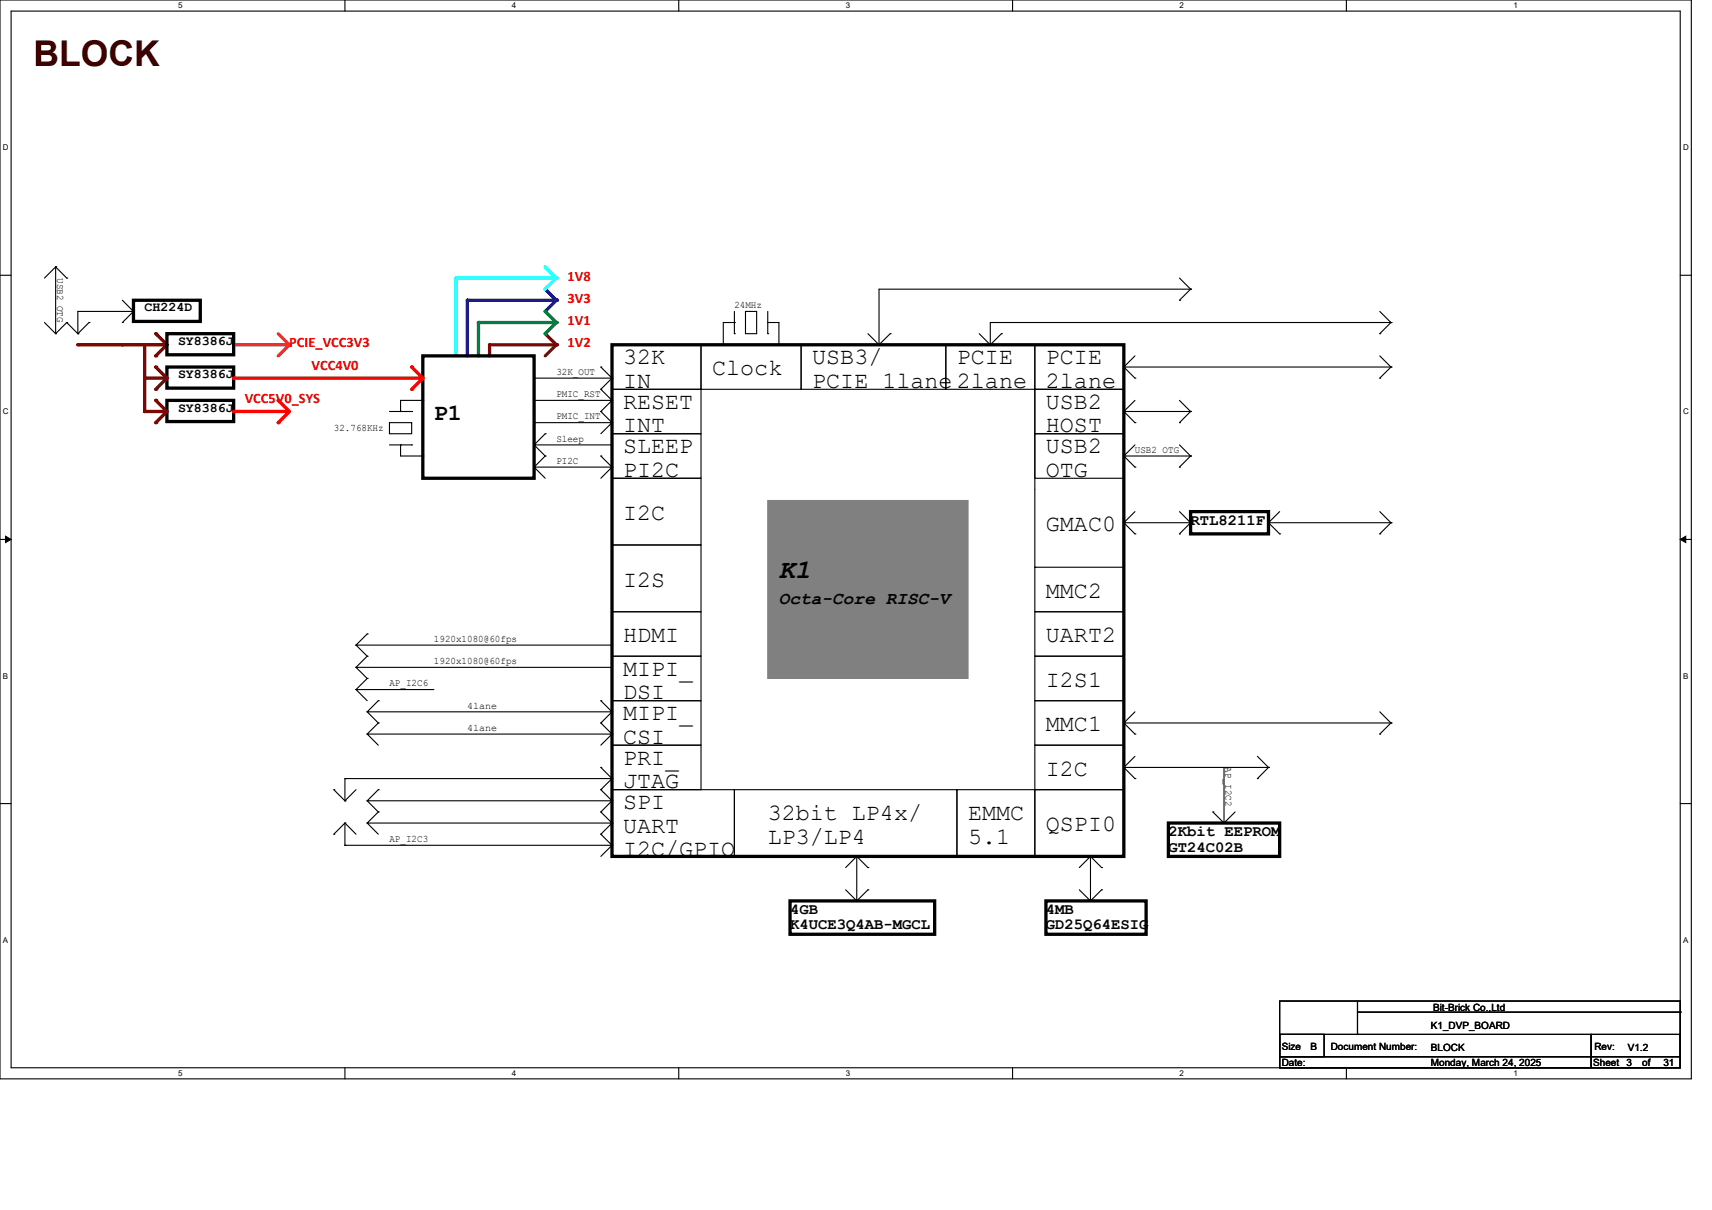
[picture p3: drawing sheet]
<svg xmlns="http://www.w3.org/2000/svg" width="297mm" height="210mm" viewBox="0 0 297 210" stroke-linecap="round" stroke-linejoin="round" font-family="sans-serif">
<path d="M0 0h293.4v187.2h-293.4zM1.9 1.9h289.6v183.4h-289.6z" fill="none" stroke="#000" stroke-width=".19"/>
<g fill="#fff">
<path d="M30.9 .2h.7v1.5h-.7z"/>
<path d="M30.9 185.5h.7v1.5h-.7z"/>
</g>
<path d="M59.8 0v1.9M59.8 185.3v1.9" fill="none" stroke="#000" stroke-width=".19"/>
<g fill="#fff">
<path d="M88.8 .2h.8v1.5h-.8z"/>
<path d="M88.8 185.5h.8v1.5h-.8z"/>
</g>
<path d="M117.8 0v1.9M117.8 185.3v1.9" fill="none" stroke="#000" stroke-width=".19"/>
<g fill="#fff">
<path d="M146.7 .2h.8v1.5h-.8z"/>
<path d="M146.7 185.5h.8v1.5h-.8z"/>
</g>
<path d="M175.7 0v1.9M175.7 185.3v1.9" fill="none" stroke="#000" stroke-width=".19"/>
<g fill="#fff">
<path d="M204.6 .2h.8v1.5h-.8z"/>
<path d="M204.6 185.5h.8v1.5h-.8z"/>
</g>
<path d="M233.6 0v1.9M233.6 185.3v1.9" fill="none" stroke="#000" stroke-width=".19"/>
<g fill="#fff">
<path d="M262.5 .2h.8v1.5h-.8z"/>
<path d="M262.5 185.5h.8v1.5h-.8z"/>
<path d="M.5 24.8h1v1.6h-1z"/>
<path d="M292 24.8h1v1.6h-1z"/>
<path d="M.5 70.7h1v1.5h-1z"/>
<path d="M292 70.7h1v1.5h-1z"/>
</g>
<path d="M0 47.8h1.9M291.5 47.8h1.9" fill="none" stroke="#000" stroke-width=".19"/>
<g fill="#fff">
<path d="M.5 116.5h.9v1.6h-.9z"/>
<path d="M292 116.5h.9v1.6h-.9z"/>
</g>
<path d="M0 93.6h1.9M291.5 93.6h1.9" fill="none" stroke="#000" stroke-width=".19"/>
<path d="M1 93.1l.9 .5-.9 .6zM291.5 93.6l.9-.5v1.1z" fill="#000" stroke="#000" stroke-width=".17"/>
<g fill="#fff">
<path d="M.5 162.4h.9v1.5h-.9z"/>
<path d="M292 162.4h.9v1.5h-.9z"/>
</g>
<g fill="none" stroke="#000" stroke-width=".19">
<path d="M7.7 56l2 1.9M9.7 57.9h.1M9.7 46.3h.1M9.7 46.3l-2 2M9.7 46.3v11.6M9.7 46.3l1.9 2M11.6 56h.1M11.6 48.3h.1M11.6 56l-1.9 1.9M11.6 56l1.9 1.9M13.5 57.9h.1M15.4 56h.1"/>
<path d="M15.4 56l-1.9 1.9M21.2 56h.1M21.2 52.1l2 1.9M23.2 54h.1M23.2 54h-9.7v3.9M23.2 54l-2 2M0 139.5h1.9M291.5 139.5h1.9"/>
</g>
<path d="M27 57.9l2 1.9" fill="none" stroke="#800000" stroke-width=".57"/>
<circle cx="27" cy="57.9" r=".29" fill="#800000"/>
<path d="M48.3 57.9l1.9 1.9" fill="none" stroke="#ff8000" stroke-width=".57"/>
<circle cx="50.2" cy="59.8" r=".29" fill="#ff8000"/>
<path d="M50.2 59.8l-1.9 2" fill="none" stroke="#ff8000" stroke-width=".57"/>
<circle cx="50.2" cy="59.8" r=".29" fill="#ff8000"/>
<path d="M13.5 59.8h7.7" fill="none" stroke="#800000" stroke-width=".57"/>
<circle cx="13.5" cy="59.8" r=".29" fill="#800000"/>
<path d="M21.2 59.8h7.8" fill="none" stroke="#800000" stroke-width=".57"/>
<circle cx="21.2" cy="59.8" r=".29" fill="#800000"/>
<path d="M40.5 59.8h9.7" fill="none" stroke="#ff8000" stroke-width=".57"/>
<circle cx="50.2" cy="59.8" r=".29" fill="#ff8000"/>
<path d="M29 59.8l-2 2" fill="none" stroke="#800000" stroke-width=".57"/>
<circle cx="27" cy="61.8" r=".29" fill="#800000"/>
<path d="M23.2 52.1h11.5v3.7h-11.5zM29 57.9h11.5v3.7h-11.5zM29 69.5h11.5v3.7h-11.5zM29 63.7h11.5v3.7h-11.5z" fill="none" stroke="#000" stroke-width=".57"/>
<path d="M27 63.7l2 1.9" fill="none" stroke="#800000" stroke-width=".57"/>
<circle cx="27" cy="63.7" r=".29" fill="#800000"/>
<path d="M25.1 65.6h3.9" fill="none" stroke="#800000" stroke-width=".57"/>
<circle cx="25.1" cy="65.6" r=".29" fill="#800000"/>
<path d="M40.5 65.6h32.9" fill="none" stroke="#f00" stroke-width=".57"/>
<circle cx="40.5" cy="65.6" r=".29" fill="#f00"/>
<path d="M29 65.6l-2 2" fill="none" stroke="#800000" stroke-width=".57"/>
<circle cx="27" cy="67.6" r=".29" fill="#800000"/>
<path d="M27 69.5l2 1.9" fill="none" stroke="#800000" stroke-width=".57"/>
<circle cx="27" cy="69.5" r=".29" fill="#800000"/>
<path d="M25.1 59.8v5.8" fill="none" stroke="#800000" stroke-width=".57"/>
<circle cx="25.1" cy="59.8" r=".29" fill="#800000"/>
<path d="M25.1 71.4h3.9" fill="none" stroke="#800000" stroke-width=".57"/>
<circle cx="25.1" cy="71.4" r=".29" fill="#800000"/>
<path d="M94.6 46.3l1.9 2" fill="none" stroke="#0ff" stroke-width=".57"/>
<circle cx="96.5" cy="48.3" r=".29" fill="#0ff"/>
<path d="M135.1 59.8h.1M135.1 56v3.8" fill="none" stroke="#000" stroke-width=".19"/>
<path d="M29 71.4l-2 2" fill="none" stroke="#800000" stroke-width=".57"/>
<circle cx="27" cy="73.4" r=".29" fill="#800000"/>
<path d="M79.1 48.3h17.4" fill="none" stroke="#0ff" stroke-width=".57"/>
<circle cx="96.5" cy="48.3" r=".29" fill="#0ff"/>
<path d="M204.6 48.3l1.9 1.9M206.5 50.2h.1" fill="none" stroke="#000" stroke-width=".19"/>
<path d="M79.1 48.3v13.5" fill="none" stroke="#0ff" stroke-width=".57"/>
<circle cx="79.1" cy="48.3" r=".29" fill="#0ff"/>
<path d="M94.6 50.2l1.9 1.9" fill="none" stroke="#00f" stroke-width=".57"/>
<circle cx="96.5" cy="52.1" r=".29" fill="#00f"/>
<path d="M96.5 48.3l-1.9 1.9" fill="none" stroke="#0ff" stroke-width=".57"/>
<circle cx="96.5" cy="48.3" r=".29" fill="#0ff"/>
<path d="M133.2 56h.1M133.2 56h1.9M152.5 59.8h.1M204.6 52.1h.1M206.5 50.2h.1M206.5 50.2h-54v9.6M206.5 50.2l-1.9 1.9" fill="none" stroke="#000" stroke-width=".19"/>
<path d="M25.1 65.6v5.8" fill="none" stroke="#800000" stroke-width=".57"/>
<circle cx="25.1" cy="65.6" r=".29" fill="#800000"/>
<path d="M81.1 52.1v9.7" fill="none" stroke="#00f" stroke-width=".57"/>
<circle cx="81.1" cy="52.1" r=".29" fill="#00f"/>
<path d="M81.1 52.1h15.4" fill="none" stroke="#00f" stroke-width=".57"/>
<circle cx="96.5" cy="52.1" r=".29" fill="#00f"/>
<path d="M133.2 57.9h.1M133.2 54v3.9" fill="none" stroke="#000" stroke-width=".19"/>
<path d="M96.5 52.1l-1.9 1.9" fill="none" stroke="#00f" stroke-width=".57"/>
<circle cx="96.5" cy="52.1" r=".29" fill="#00f"/>
<path d="M125.5 59.8h.1M125.5 56v3.8M239.4 54l1.9 2M241.3 56h.1" fill="none" stroke="#000" stroke-width=".19"/>
<path d="M83 56v5.8" fill="none" stroke="#008040" stroke-width=".57"/>
<circle cx="83" cy="56" r=".29" fill="#008040"/>
<path d="M83 56h13.5" fill="none" stroke="#008040" stroke-width=".57"/>
<circle cx="96.5" cy="56" r=".29" fill="#008040"/>
<path d="M94.6 54l1.9 2" fill="none" stroke="#008040" stroke-width=".57"/>
<circle cx="94.6" cy="54" r=".29" fill="#008040"/>
<path d="M150.6 57.9l1.9 1.9M152.5 59.8h.1M169.9 57.9l1.9 1.9M171.8 59.8h.1M239.4 57.9h.1M241.3 56h.1M241.3 56h-69.5v3.8M241.3 56l-1.9 1.9" fill="none" stroke="#000" stroke-width=".19"/>
<path d="M94.6 57.9l1.9 1.9" fill="none" stroke="#804000" stroke-width=".57"/>
<circle cx="96.5" cy="59.8" r=".29" fill="#804000"/>
<path d="M125.5 56h1.9M127.4 57.9h.1M127.4 56h.1M127.4 54v3.9M154.4 57.9h.1M154.4 57.9l-1.9 1.9M173.7 57.9h.1M173.7 57.9l-1.9 1.9" fill="none" stroke="#000" stroke-width=".19"/>
<path d="M84.9 59.8v2" fill="none" stroke="#804000" stroke-width=".57"/>
<circle cx="84.9" cy="59.8" r=".29" fill="#804000"/>
<path d="M84.9 59.8h11.6" fill="none" stroke="#804000" stroke-width=".57"/>
<circle cx="96.5" cy="59.8" r=".29" fill="#804000"/>
<g fill="none" stroke="#000" stroke-width=".19">
<path d="M106.2 59.8h15.4v7.8h-15.4zM121.6 59.8h17.4v7.8h-17.4zM139 59.8h25.1v7.8h-25.1zM179.5 59.8h15.5v7.8h-15.5zM106.2 83h15.4v11.6h-15.4zM106.2 94.6h15.4v11.6h-15.4zM179.5 113.9h15.5v7.7h-15.5zM179.5 106.2h15.5v7.7h-15.5zM106.2 121.6h15.4v7.7h-15.4zM106.2 129.3h15.4v7.8h-15.4zM106.2 137.1h21.2v11.5h-21.2zM179.5 137.1h15.5v11.5h-15.5z"/>
<path d="M179.5 121.6h15.5v7.7h-15.5zM179.5 129.3h15.5v7.8h-15.5z"/>
</g>
<path d="M206.5 88.8h13.6v3.9h-13.6zM181.5 156.4h17.3v5.7h-17.3z" fill="none" stroke="#000" stroke-width=".57"/>
<path d="M96.5 56l-1.9 1.9" fill="none" stroke="#008040" stroke-width=".57"/>
<circle cx="94.6" cy="57.9" r=".29" fill="#008040"/>
<path d="M129.3 54h2v3.9h-2zM164.1 59.8h15.4v7.8h-15.4zM67.6 73.4h3.8v1.9h-3.8zM106.2 67.6h15.4v7.7h-15.4zM106.2 75.3h15.4v7.7h-15.4zM179.5 98.4h15.5v7.8h-15.5zM106.2 106.2h15.4v7.7h-15.4zM106.2 113.9h15.4v7.7h-15.4zM127.4 137.1h38.6v11.5h-38.6zM166 137.1h13.5v11.5h-13.5z" fill="none" stroke="#000" stroke-width=".19"/>
<path d="M73.4 61.8h19.3v21.2h-19.3zM137.1 156.4h25v5.7h-25zM202.7 142.8h19.3v5.8h-19.3z" fill="none" stroke="#000" stroke-width=".57"/>
<path d="M73.4 65.6l-2 2" fill="none" stroke="#f00" stroke-width=".57"/>
<circle cx="71.4" cy="67.6" r=".29" fill="#f00"/>
<path d="M96.5 59.8l-1.9 2" fill="none" stroke="#804000" stroke-width=".57"/>
<circle cx="96.5" cy="59.8" r=".29" fill="#804000"/>
<path d="M195 63.7h.1M195 63.7l1.9 1.9M195 63.7h46.3M196.9 65.6h.1M196.9 61.8l-1.9 1.9M239.4 65.6h.1M239.4 61.8l1.9 1.9M241.3 63.7h.1M241.3 63.7l-1.9 1.9" fill="none" stroke="#000" stroke-width=".19"/>
<path d="M71.4 63.7l2 1.9" fill="none" stroke="#f00" stroke-width=".57"/>
<circle cx="71.4" cy="63.7" r=".29" fill="#f00"/>
<g fill="none" stroke="#000" stroke-width=".19">
<path d="M67.6 71.4h3.8M67.6 77.2h3.8M69.5 71.4h.1M69.5 77.2h.1M69.5 77.2v1.9h3.9M71.4 71.4h.1M71.4 77.2h.1M73.4 69.5h.1M73.4 79.1h.1M73.4 69.5h-3.9v1.9M92.7 65.6h.1M92.7 69.5h.1"/>
<path d="M92.7 73.4h.1M92.7 77.2h.1M92.7 69.5h13.5M92.7 65.6h13.5M92.7 77.2h13.5M92.7 73.4h13.5M92.7 77.2l1.9 1.9M94.6 75.3h.1M94.6 79.1h.1M94.6 75.3l-1.9 1.9M94.6 79.1l-1.9 2M104.2 63.7h.1"/>
<path d="M104.2 67.6h.1M104.2 71.4h.1M104.2 79.1h.1M104.2 63.7l2 1.9M104.2 67.6l2 1.9M104.2 71.4l2 2M104.2 79.1l2 2M106.2 65.6h.1M106.2 69.5h.1M106.2 73.4h.1M106.2 65.6l-2 2M106.2 69.5l-2 1.9"/>
<path d="M106.2 73.4l-2 1.9M179.5 67.6h.1M179.5 67.6v17.3M195 79.1h.1M195 79.1h11.5M195 79.1l1.9 2M196.9 77.2l-1.9 1.9M204.6 77.2l1.9 1.9M206.5 79.1h.1M206.5 79.1l-1.9 2M92.7 81.1h.1M92.7 81.1l1.9 1.9"/>
<path d="M92.7 81.1h13.5M106.2 81.1h.1M106.2 81.1l-2 1.9M195 90.7h.1M195 90.7l1.9 2M195 90.7h11.5M196.9 81.1h.1M196.9 92.7h.1M196.9 88.8l-1.9 1.9M204.6 81.1h.1M204.6 92.7h.1M204.6 88.8l1.9 1.9"/>
<path d="M206.5 90.7h.1M206.5 90.7l-1.9 2M220.1 90.7h.1M220.1 90.7h21.2M220.1 90.7l1.9 2M222 92.7h.1M222 88.8l-1.9 1.9M239.4 92.7h.1M239.4 88.8l1.9 1.9M241.3 90.7h.1M241.3 90.7l-1.9 2M61.8 112h.1"/>
<path d="M61.8 115.8h.1M61.8 119.7h.1M61.8 112h44.4M61.8 112l1.9 1.9M61.8 115.8h44.4M61.8 115.8l1.9 2M61.8 119.7h13.5M61.8 119.7l1.9 1.9M63.7 110h.1M63.7 113.9h.1M63.7 117.8h.1M63.7 110l-1.9 2"/>
<path d="M63.7 113.9l-1.9 1.9M63.7 117.8l-1.9 1.9M57.9 137.1h.1M57.9 137.1l1.9 1.9M59.8 139h.1M59.8 135.1h.1M59.8 135.1v3.9M59.8 135.1h46.4M61.8 137.1l-2 1.9M63.7 139h.1M63.7 139h42.5M63.7 139l1.9 1.9"/>
<path d="M65.6 137.1h.1M65.6 137.1l-1.9 1.9M104.2 133.2h.1M104.2 137.1h.1M104.2 133.2l2 1.9M104.2 137.1l2 1.9M106.2 135.1h.1M106.2 139h.1M106.2 135.1l-2 2M106.2 139l-2 1.9M195 125.5h.1M195 133.2h.1"/>
<path d="M195 125.5l1.9 1.9M195 125.5h46.3M195 133.2l1.9 1.9M195 133.2h25.1M196.9 127.4h.1M196.9 135.1h.1M196.9 123.5l-1.9 2M196.9 131.3l-1.9 1.9M212.3 133.2v9.6M218.1 135.1h.1M218.1 131.3l2 1.9M220.1 133.2h.1"/>
<path d="M220.1 133.2l-2 1.9M239.4 127.4h.1M239.4 123.5l1.9 2M241.3 125.5h.1M241.3 125.5l-1.9 1.9M57.9 144.8h.1M59.8 146.7h.1M59.8 142.8h.1M59.8 142.8v3.9M59.8 142.8l-1.9 2M59.8 142.8l2 2M59.8 146.7h46.4"/>
<path d="M63.7 142.8h.1M63.7 142.8h42.5M63.7 142.8l1.9 2M65.6 140.9h.1M65.6 140.9l-1.9 1.9M104.2 140.9h.1M104.2 144.8h.1M104.2 140.9l2 1.9M104.2 144.8l2 1.9M106.2 142.8h.1M106.2 146.7h.1M106.2 142.8l-2 2"/>
<path d="M106.2 146.7l-2 1.9M146.7 154.4l1.9 2M148.6 156.4h.1M148.6 148.6h.1M148.6 148.6l-1.9 2M148.6 148.6v7.8M148.6 148.6l2 2M150.6 154.4h.1M150.6 150.6h.1M150.6 154.4l-2 2M187.2 154.4l2 2M189.2 156.4h.1"/>
<path d="M189.2 148.6h.1M189.2 148.6l-2 2M189.2 148.6v7.8M189.2 148.6l1.9 2M191.1 154.4h.1M191.1 150.6h.1M191.1 154.4l-1.9 2M210.4 140.9h.1M210.4 140.9l1.9 1.9M212.3 142.8h.1M214.3 140.9l-2 1.9"/>
</g>
<path d="M106.2 59.8h88.8v88.8h-88.8z" fill="none" stroke="#000" stroke-width=".57"/>
<path d="M133.2 86.9h34.7v30.9h-34.7z" fill-rule="evenodd" fill="#808080" stroke="#808080" stroke-width=".19"/>
<path d="M40.5 71.4h9.7" fill="none" stroke="#f00" stroke-width=".57"/>
<circle cx="40.5" cy="71.4" r=".29" fill="#f00"/>
<path d="M50.2 71.4l-1.9 2" fill="none" stroke="#f00" stroke-width=".57"/>
<circle cx="48.3" cy="73.4" r=".29" fill="#f00"/>
<path d="M48.3 69.5l1.9 1.9" fill="none" stroke="#f00" stroke-width=".57"/>
<circle cx="48.3" cy="69.5" r=".29" fill="#f00"/>
<g fill="none" stroke="#000" stroke-width=".19">
<path d="M179.5 75.3h15.5v7.7h-15.5zM179.5 67.6h15.5v7.7h-15.5zM195 71.4h.1M195 71.4l1.9 2M195 71.4h11.5M196.9 73.4h.1M196.9 69.5l-1.9 1.9M204.6 73.4h.1M204.6 69.5l1.9 1.9M206.5 71.4h.1M206.5 71.4l-1.9 2M179.5 98.4h.1"/>
<path d="M179.5 84.9v13.5M63.7 123.5h.1M63.7 127.4h.1M63.7 123.5h42.5M63.7 123.5l1.9 2M63.7 127.4h42.5M63.7 127.4l1.9 1.9M65.6 121.6h.1M65.6 125.5h.1M65.6 121.6l-1.9 1.9M65.6 125.5l-1.9 1.9M104.2 121.6h.1"/>
<path d="M104.2 125.5h.1M104.2 121.6l2 1.9M104.2 125.5l2 1.9M106.2 123.5h.1M106.2 127.4h.1M106.2 123.5l-2 2M106.2 127.4l-2 1.9M222 179.5h7.7v3.9h-7.7zM222 179.5h54v3.9h-54zM222 173.7h69.5v11.6h-69.5zM235.5 179.5h.1M235.5 175.7h56"/>
<path d="M235.5 173.7v5.8M276 179.5h15.5v3.9h-15.5zM291.5 175.7h.1M222 183.4h54v1.9h-54zM276 183.4h15.5v1.9h-15.5z"/>
</g>
<text font-size="6.2" fill="#400000" x="5.8" y="11.4">BLOCK</text>
<text font-size="4.6" x="135.1" y="100.4">K1</text>
<g font-size="4.1">
<text x="108.1" y="63.2">32K</text>
<text x="123.5" y="65.1">Clock</text>
<text x="140.9" y="63.2">USB3/</text>
<text x="166" y="63.2">PCIE</text>
<text x="181.5" y="63.2">PCIE</text>
<text x="108.1" y="67.3">IN</text>
<text x="108.1" y="70.9">RESET</text>
<text x="140.9" y="67.3">PCIE 1lane</text>
<text x="166" y="67.3">2lane</text>
<text x="181.5" y="67.3">2lane</text>
<text x="181.5" y="70.9">USB2</text>
<text x="75.3" y="72.9">P1</text>
<text x="108.1" y="75">INT</text>
<text x="181.5" y="75">HOST</text>
<text x="108.1" y="78.7">SLEEP</text>
<text x="108.1" y="82.7">PI2C</text>
<text x="181.5" y="78.7">USB2</text>
<text x="181.5" y="82.7">OTG</text>
<text x="108.1" y="90.2">I2C</text>
<text x="181.5" y="92.2">GMAC0</text>
<text x="108.1" y="101.8">I2S</text>
<text x="181.5" y="103.7">MMC2</text>
<text x="108.1" y="111.5">HDMI</text>
<text x="181.5" y="111.5">UART2</text>
<text x="108.1" y="117.3">MIPI_</text>
<text x="181.5" y="119.2">I2S1</text>
<text x="108.1" y="121.3">DSI</text>
<text x="108.1" y="125">MIPI_</text>
<text x="108.1" y="129">CSI</text>
<text x="181.5" y="126.9">MMC1</text>
<text x="108.1" y="132.7">PRI_</text>
<text x="108.1" y="136.8">JTAG</text>
<text x="181.5" y="134.6">I2C</text>
<text x="108.1" y="140.4">SPI</text>
<text x="133.2" y="142.4">32bit LP4x/</text>
<text x="167.9" y="142.4">EMMC</text>
<text x="108.1" y="144.5">UART</text>
<text x="108.1" y="148.5">I2C/GPIO</text>
<text x="133.2" y="146.4">LP3/LP4</text>
<text x="167.9" y="146.4">5.1</text>
<text x="181.5" y="144.3">QSPI0</text>
</g>
<text font-size="3.1" x="135.1" y="104.9">Octa-Core RISC-V</text>
<g font-size="2.7">
<text x="206.5" y="91">RTL8211F</text>
<text x="202.7" y="145.1">2Kbit EEPROM</text>
<text x="202.7" y="147.8">GT24C02B</text>
<text x="137.1" y="158.6">4GB</text>
<text x="137.1" y="161.3">K4UCE3Q4AB-MGCL</text>
<text x="181.5" y="158.6">4MB</text>
<text x="181.5" y="161.3">GD25Q64ESIG</text>
</g>
<g font-size="2.5" fill="#f00">
<text x="98.4" y="52.6">3V3</text>
<text x="98.4" y="48.7">1V8</text>
<text x="98.4" y="56.4">1V1</text>
<text x="50.2" y="60.3">PCIE_VCC3V3</text>
<text x="54.1" y="64.2">VCC4V0</text>
<text x="98.4" y="60.3">1V2</text>
<text x="42.5" y="70">VCC5V0_SYS</text>
</g>
<g font-size="2.3">
<text x="25.1" y="54">CH224D</text>
<text x="30.9" y="59.8">SY8386J</text>
<text x="30.9" y="65.6">SY8386J</text>
<text x="30.9" y="71.4">SY8386J</text>
</g>
<g font-size="1.7">
<text x="9.9" y="48.3" transform="rotate(90 9.9 48.3)">USB2 OTG</text>
<text x="127.4" y="53.5">24MHz</text>
<text x="96.5" y="65.1">32K_OUT</text>
<text x="96.5" y="69">PMIC_RST</text>
<text x="57.9" y="74.7">32.768KHz</text>
<text x="96.5" y="72.8">PMIC_INT</text>
<text x="96.5" y="76.7">Sleep</text>
<text x="96.5" y="80.5">PI2C</text>
<text x="196.9" y="78.6">USB2 OTG</text>
<text x="75.3" y="111.4">1920x1080@60fps</text>
<text x="67.6" y="119.1">AP_I2C6</text>
<text x="75.3" y="115.3">1920x1080@60fps</text>
<text x="81.1" y="123">4lane</text>
<text x="81.1" y="126.9">4lane</text>
<text x="212.6" y="133.2" transform="rotate(90 212.6 133.2)">AP_I2C2</text>
<text x="67.6" y="146.2">AP_I2C3</text>
<text x="248.2" y="178.6">K1_DVP_BOARD</text>
<text x="248.6" y="175.5">Bit-Brick Co.,Ltd</text>
<text x="222.4" y="182.2">Size</text>
<text x="222.4" y="184.9">Date:</text>
<text x="227.4" y="182.2">B</text>
<text x="230.9" y="182.2">Document Number:</text>
<text x="248.2" y="184.9">Monday, March 24, 2025</text>
<text x="248.2" y="182.4">BLOCK</text>
<text x="276.4" y="184.9">Sheet</text>
<text x="276.6" y="182.2">Rev:</text>
<text x="282.2" y="184.9">3</text>
<text x="282.4" y="182.4">V1.2</text>
<text x="284.9" y="184.9">of</text>
<text x="288.6" y="184.9">31</text>
</g>
<g font-size="1.4">
<text x="30.9" y="1.4">5</text>
<text x="88.8" y="1.4">4</text>
<text x="146.7" y="1.4">3</text>
<text x="204.6" y="1.4">2</text>
<text x="262.6" y="1.4">1</text>
<text x=".5" y="26.1">D</text>
<text x="292" y="26.1">D</text>
<text x=".5" y="71.9">C</text>
<text x="292" y="71.9">C</text>
<text x=".5" y="117.8">B</text>
<text x="292" y="117.8">B</text>
<text x=".5" y="163.6">A</text>
<text x="292" y="163.6">A</text>
<text x="30.9" y="186.7">5</text>
<text x="88.8" y="186.7">4</text>
<text x="146.7" y="186.7">3</text>
<text x="204.6" y="186.7">2</text>
<text x="262.6" y="186.7">1</text>
</g>
</svg>
